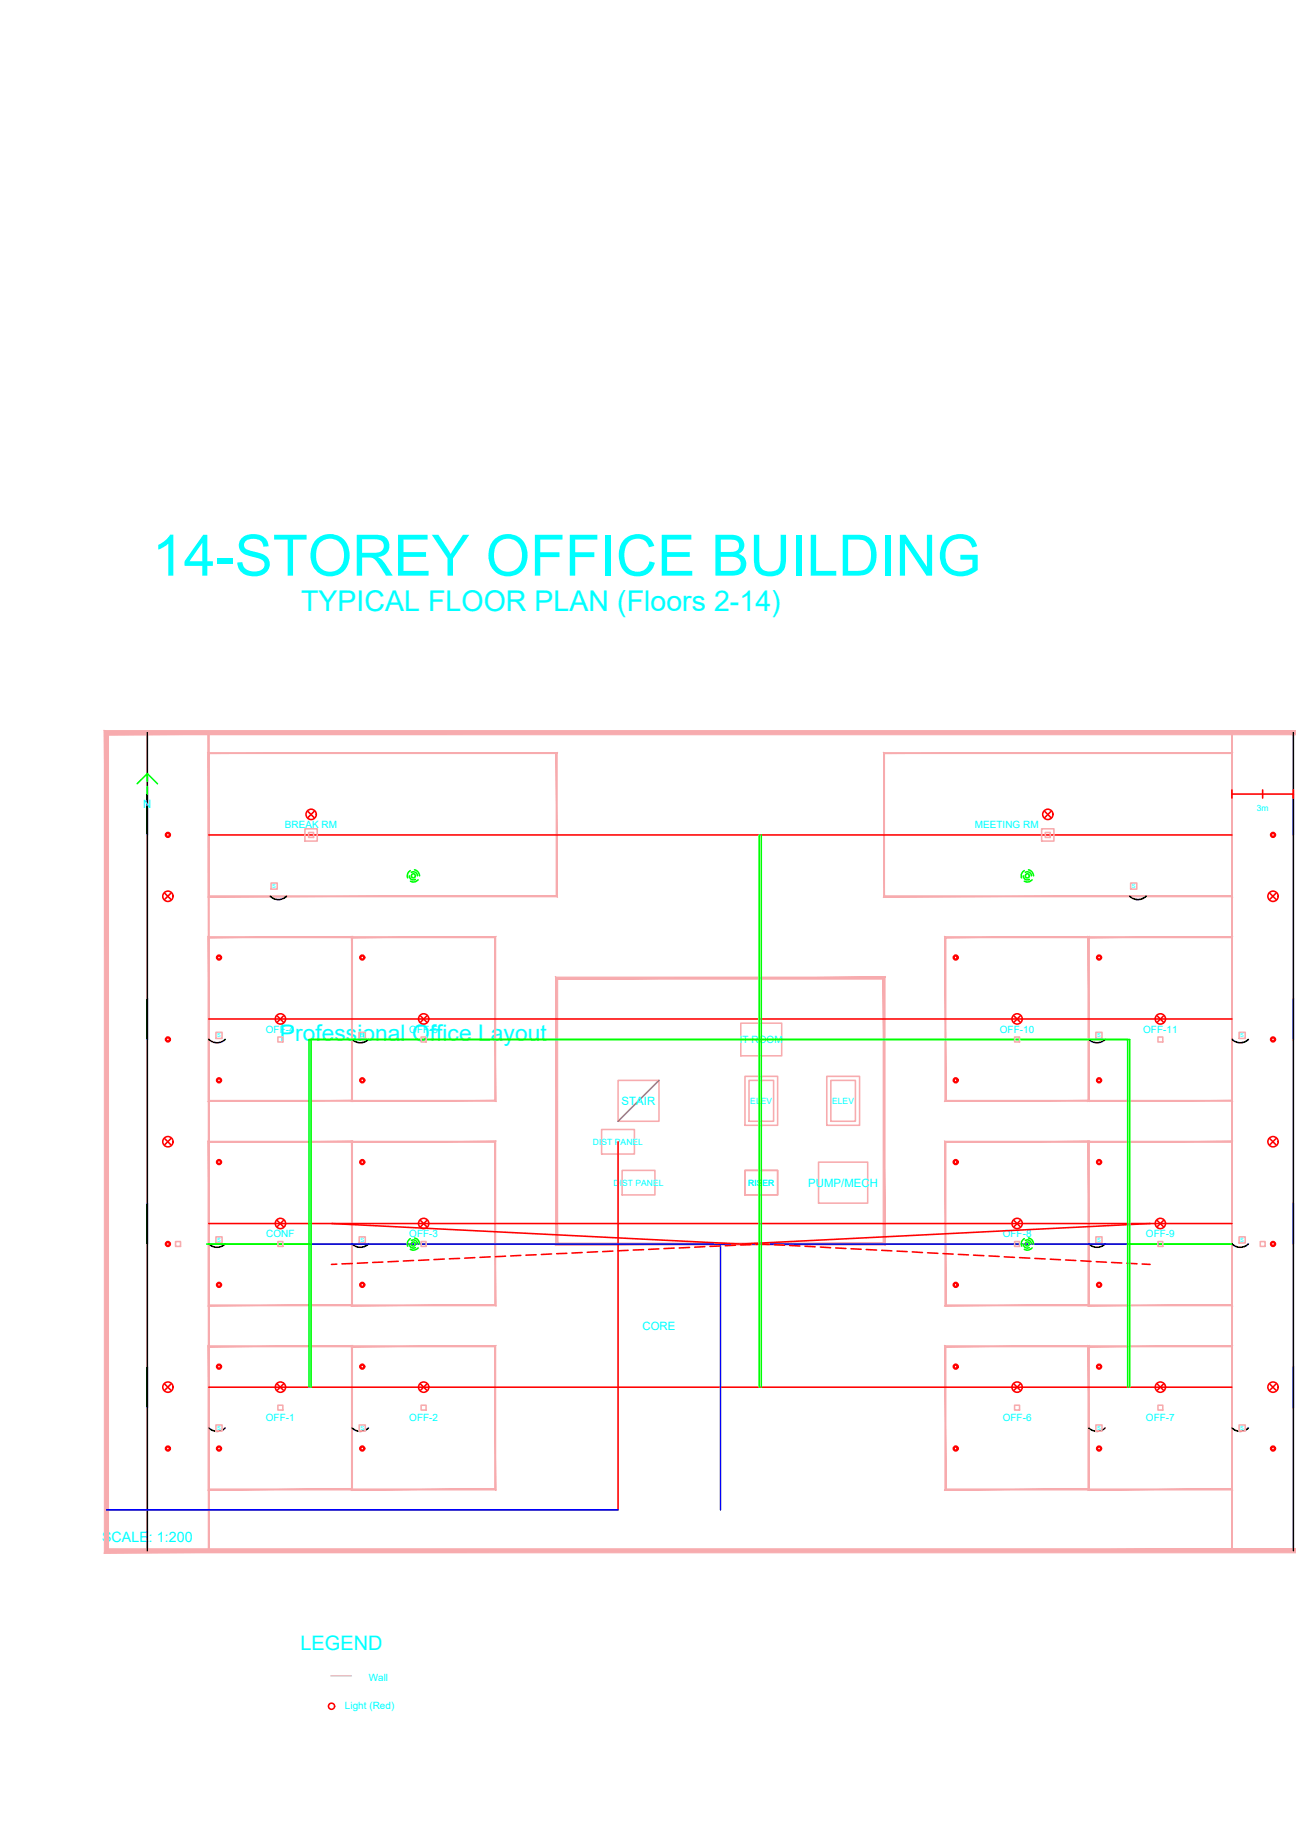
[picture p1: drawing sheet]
<svg xmlns="http://www.w3.org/2000/svg" width="210mm" height="297mm" viewBox="0 0 210 297" stroke-linecap="round" stroke-linejoin="round" font-family="sans-serif">
<!-- layer: A-WALL -->
<g fill="#f7abae" stroke="#f7abae" stroke-width=".16">
<path d="M16.9 251.6h193.1v-.6zM16.9 251.6l.7-.6h192.4zM16.9 118.4v133.2l.7-.6zM16.9 118.4l.7 .7v131.9zM16.9 118.4l.7 .7 192.4-.7zM17.6 119.1l192.4-.7v.7z"/>
<path d="M90.3 201.4l-.3 .4 53-.4zM90 201.8l53-.4 .3 .4zM143 158.7v42.7l.3 .4zM143.3 158.3v43.5l-.3-43.1zM90.3 158.7h52.7l.3-.4zM90 158.3h53.3l-53 .4zM90 158.3l.3 43.1v-42.7zM90 158.3l.3 43.1-.3 .4z"/>
<path d="M33.7 118.7v132.6h.2zM33.7 118.7h.2v132.6z"/>
<path d="M33.7 241.5l23.2-.2h-23zM33.7 241.5l23.2-.2 .2 .2zM56.9 218.3v23l.2 .2zM56.9 218.3l.2-.2v23.4zM33.9 218.3h23l.2-.2zM33.7 218.1h23.4l-23.2 .2zM33.7 218.1l.2 23.2v-23zM33.7 218.1l.2 23.2-.2 .2z"/>
<path d="M56.9 241.5l23.2-.2h-23zM56.9 241.5l23.2-.2 .2 .2zM80.1 218.3v23l.2 .2zM80.1 218.3l.2-.2v23.4zM57.1 218.3h23l.2-.2zM56.9 218.1h23.4l-23.2 .2zM56.9 218.1l.2 23.2v-23zM56.9 218.1l.2 23.2-.2 .2z"/>
<path d="M33.7 211.6l23.2-.1h-23zM33.7 211.6l23.2-.1 .2 .1zM56.9 185.1v26.4l.2 .1zM57.1 184.9v26.7l-.2-26.5zM33.9 185.1h23l.2-.2zM33.7 184.9h23.4l-23.2 .2zM33.7 184.9l.2 26.6v-26.4zM33.7 184.9l.2 26.6-.2 .1z"/>
<path d="M56.9 211.6l23.2-.1h-23zM56.9 211.6l23.2-.1 .2 .1zM80.1 185.1v26.4l.2 .1zM80.1 185.1l.2-.2v26.7zM57.1 185.1h23l.2-.2zM56.9 184.9h23.4l-23.2 .2zM56.9 184.9l.2 26.6v-26.4zM56.9 184.9l.2 26.6-.2 .1z"/>
<path d="M33.7 178.5l23.2-.2h-23zM33.7 178.5l23.2-.2 .2 .2zM56.9 152v26.3l.2 .2zM56.9 152l.2-.2v26.7zM33.9 152h23l.2-.2zM33.7 151.8h23.4l-23.2 .2zM33.7 151.8l.2 26.5v-26.3zM33.7 151.8l.2 26.5-.2 .2z"/>
<path d="M56.9 178.5l23.2-.2h-23zM56.9 178.5l23.2-.2 .2 .2zM80.1 152v26.3l.2 .2zM80.1 152l.2-.2v26.7zM57.1 152h23l.2-.2zM56.9 151.8h23.4l-23.2 .2zM56.9 151.8l.2 26.5v-26.3zM56.9 151.8l.2 26.5-.2 .2z"/>
<path d="M33.9 145.2l-.2 .1 56.4-.1zM33.7 145.3l56.4-.1 .1 .1zM90.1 122.1v23.1l.1 .1zM90.1 122.1l.1-.1v23.3zM33.9 122.1h56.2l.1-.1zM33.7 122h56.5l-56.3 .1zM33.7 122l.2 23.2v-23.1zM33.7 122l.2 23.2-.2 .1z"/>
</g>
<path d="M23.9 118.7v132.6M209.5 118.7v132.6" fill="none" stroke="#000" stroke-width=".25"/>
<!-- layer: A-STAIR -->
<path d="M100.1 175.1h6.6v6.6h-6.6z" fill="none" stroke="#f7abae" stroke-width=".25"/>
<path d="M106.7 175.1l-6.6 6.6" fill="none" stroke="#808080" stroke-width=".25"/>
<!-- layer: A-ELEV -->
<path d="M120.7 174.4h5.2v8h-5.2zM121.3 175.1h4v6.6h-4zM133.9 174.4h5.3v8h-5.3zM134.6 175.1h3.9v6.6h-3.9z" fill="none" stroke="#f7abae" stroke-width=".25"/>
<!-- layer: A-ELEC-PANEL -->
<path d="M97.4 183h5.4v4h-5.4zM100.8 189.7h5.3v3.9h-5.3z" fill="none" stroke="#f7abae" stroke-width=".25"/>
<!-- layer: A-PLUM-RISER -->
<path d="M120.7 189.7h5.2v3.9h-5.2z" fill="none" stroke="#f7abae" stroke-width=".25"/>
<!-- layer: A-MECH -->
<path d="M132.6 188.3h7.9v6.7h-7.9z" fill="none" stroke="#f7abae" stroke-width=".25"/>
<!-- layer: A-DOOR -->
<g fill="none" stroke="#000" stroke-width=".25">
<path d="M209.5 128.7v6.6M43.8 145.2a1.87 1.87 0 0 0 2.6 0M183 145.2a1.87 1.87 0 0 0 2.6 0M33.8 168.4a1.87 1.87 0 0 0 2.7 0M57 168.4a1.87 1.87 0 0 0 2.7 0M176.3 168.4a1.87 1.87 0 0 0 2.7 0M199.5 168.4a1.87 1.87 0 0 0 2.7 0M209.5 161.8v6.7M209.5 195v6.6M33.8 201.6a1.87 1.87 0 0 0 2.7 0M57 201.6a1.87 1.87 0 0 0 2.7 0M176.3 201.6a1.87 1.87 0 0 0 2.7 0"/>
<path d="M199.5 201.6a1.87 1.87 0 0 0 2.7 0M33.8 231.4a1.87 1.87 0 0 0 2.7 0M57 231.4a1.87 1.87 0 0 0 2.7 0M176.3 231.4a1.87 1.87 0 0 0 2.7 0M199.5 231.4a1.87 1.87 0 0 0 2.7 0M209.5 221.5v6.6"/>
</g>
<!-- layer: A-WIND -->
<path d="M23.9 128.7v6.6M23.9 161.8v6.7M23.9 195v6.6M23.9 221.5v6.6" fill="none" stroke="#000" stroke-width=".25"/>
<g fill="#f7abae" stroke="#f7abae" stroke-width=".16">
<path d="M199.5 118.7v132.6h.1zM199.5 118.7h.1v132.6z"/>
<path d="M153.2 241.3l-.2 .2 23.2-.2zM153 241.5l23.2-.2 .2 .2zM176.2 218.3v23l.2 .2zM176.2 218.3l.2-.2v23.4zM153.2 218.3h23l.2-.2zM153 218.1h23.4l-23.2 .2zM153 218.1l.2 23.2v-23zM153 218.1l.2 23.2-.2 .2z"/>
<path d="M176.2 241.5l23.3-.2h-23.1zM176.2 241.5l23.3-.2 .1 .2zM199.5 218.3v23l.1 .2zM199.6 218.1v23.4l-.1-23.2zM176.4 218.3h23.1l.1-.2zM176.2 218.1h23.4l-23.2 .2zM176.2 218.1l.2 23.2v-23zM176.2 218.1l.2 23.2-.2 .2z"/>
<path d="M153 211.6l23.2-.1h-23zM153 211.6l23.2-.1 .2 .1zM176.2 185.1v26.4l.2 .1zM176.2 185.1l.2-.2v26.7zM153.2 185.1h23l.2-.2zM153 184.9h23.4l-23.2 .2zM153 184.9l.2 26.6v-26.4zM153 184.9l.2 26.6-.2 .1z"/>
<path d="M176.2 211.6l23.3-.1h-23.1zM176.2 211.6l23.3-.1 .1 .1zM199.5 185.1v26.4l.1 .1zM199.6 184.9v26.7l-.1-26.5zM176.4 185.1h23.1l.1-.2zM176.2 184.9h23.4l-23.2 .2zM176.2 184.9l.2 26.6v-26.4zM176.2 184.9l.2 26.6-.2 .1z"/>
<path d="M153 178.5l23.2-.2h-23zM153 178.5l23.2-.2 .2 .2zM176.2 152v26.3l.2 .2zM176.2 152l.2-.2v26.7zM153.2 152h23l.2-.2zM153 151.8h23.4l-23.2 .2zM153 151.8l.2 26.5v-26.3zM153 151.8l.2 26.5-.2 .2z"/>
<path d="M176.2 178.5l23.3-.2h-23.1zM176.2 178.5l23.3-.2 .1 .2zM199.5 152v26.3l.1 .2zM199.6 151.8v26.7l-.1-26.5zM176.4 152h23.1l.1-.2zM176.2 151.8h23.4l-23.2 .2zM176.2 151.8l.2 26.5v-26.3zM176.2 151.8l.2 26.5-.2 .2z"/>
<path d="M143.3 145.2l-.2 .1 56.4-.1zM143.1 145.3l56.4-.1 .1 .1zM199.5 122.1v23.1l.1 .1zM199.5 122.1l.1-.1v23.3zM143.3 122.1h56.2l.1-.1zM143.1 122h56.5l-56.3 .1zM143.1 122l.2 23.2v-23.1zM143.1 122l.2 23.2-.2 .1z"/>
</g>
<!-- layer: A-ELEC -->
<g fill="none" stroke="#f00" stroke-width=".25">
<path d="M33.8 135.3h165.7M49.9 131.5l1 1M50.9 131.5l-1 1M169.2 131.5l1 1M170.2 131.5l-1 1M26.7 144.7l1 1M27.7 144.7l-1 1M205.7 144.7l1 1M206.7 144.7l-1 1M33.8 165.1h165.7M44.9 164.6l1 1M45.9 164.6l-1 1"/>
<path d="M68.1 164.6l1 1M69.1 164.6l-1 1M164.2 164.6l1 1M165.2 164.6l-1 1M187.4 164.6l1 1M188.4 164.6l-1 1M26.7 184.5l1 1M27.7 184.5l-1 1M33.8 198.3h165.7M44.9 197.8l1 1M45.9 197.8l-1 1M68.1 197.8l1 1"/>
<path d="M69.1 197.8l-1 1M100.1 185v59.7M164.2 197.8l1 1M165.2 197.8l-1 1M187.4 197.8l1 1M188.4 197.8l-1 1M205.7 184.5l1 1M206.7 184.5l-1 1M26.7 224.3l1 1M27.7 224.3l-1 1M33.8 224.8h165.7M44.9 224.3l1 1"/>
<path d="M45.9 224.3l-1 1M68.1 224.3l1 1M69.1 224.3l-1 1M164.2 224.3l1 1M165.2 224.3l-1 1M187.4 224.3l1 1M188.4 224.3l-1 1M205.7 224.3l1 1M206.7 224.3l-1 1"/>
<circle cx="27.2" cy="135.3" r=".39"/>
<circle cx="27.2" cy="135.3" r=".26"/>
<circle cx="50.4" cy="132" r=".84"/>
<circle cx="169.7" cy="132" r=".84"/>
<circle cx="206.2" cy="135.3" r=".39"/>
<circle cx="206.2" cy="135.3" r=".26"/>
<circle cx="27.2" cy="145.2" r=".84"/>
<circle cx="35.5" cy="155.2" r=".39"/>
<circle cx="35.5" cy="155.2" r=".26"/>
<circle cx="58.7" cy="155.2" r=".39"/>
<circle cx="58.7" cy="155.2" r=".26"/>
<circle cx="154.8" cy="155.2" r=".39"/>
<circle cx="154.8" cy="155.2" r=".26"/>
<circle cx="178" cy="155.2" r=".39"/>
<circle cx="178" cy="155.2" r=".26"/>
<circle cx="206.2" cy="145.2" r=".84"/>
<circle cx="27.2" cy="168.4" r=".39"/>
<circle cx="27.2" cy="168.4" r=".26"/>
<circle cx="35.5" cy="175.1" r=".39"/>
<circle cx="35.5" cy="175.1" r=".26"/>
<circle cx="45.4" cy="165.1" r=".84"/>
<circle cx="58.7" cy="175.1" r=".39"/>
<circle cx="58.7" cy="175.1" r=".26"/>
<circle cx="68.6" cy="165.1" r=".84"/>
<circle cx="154.8" cy="175.1" r=".39"/>
<circle cx="154.8" cy="175.1" r=".26"/>
<circle cx="164.7" cy="165.1" r=".84"/>
<circle cx="178" cy="175.1" r=".39"/>
<circle cx="178" cy="175.1" r=".26"/>
<circle cx="187.9" cy="165.1" r=".84"/>
<circle cx="206.2" cy="168.4" r=".39"/>
<circle cx="206.2" cy="168.4" r=".26"/>
<circle cx="27.2" cy="185" r=".84"/>
<circle cx="35.5" cy="188.3" r=".39"/>
<circle cx="35.5" cy="188.3" r=".26"/>
<circle cx="45.4" cy="198.3" r=".84"/>
<circle cx="58.7" cy="188.3" r=".39"/>
<circle cx="58.7" cy="188.3" r=".26"/>
<circle cx="68.6" cy="198.3" r=".84"/>
<circle cx="154.8" cy="188.3" r=".39"/>
<circle cx="154.8" cy="188.3" r=".26"/>
<circle cx="164.7" cy="198.3" r=".84"/>
<circle cx="178" cy="188.3" r=".39"/>
<circle cx="178" cy="188.3" r=".26"/>
<circle cx="187.9" cy="198.3" r=".84"/>
<circle cx="206.2" cy="185" r=".84"/>
<circle cx="27.2" cy="201.6" r=".39"/>
<circle cx="27.2" cy="201.6" r=".26"/>
<circle cx="35.5" cy="208.2" r=".39"/>
<circle cx="35.5" cy="208.2" r=".26"/>
<circle cx="58.7" cy="208.2" r=".39"/>
<circle cx="58.7" cy="208.2" r=".26"/>
<circle cx="154.8" cy="208.2" r=".39"/>
<circle cx="154.8" cy="208.2" r=".26"/>
<circle cx="178" cy="208.2" r=".39"/>
<circle cx="178" cy="208.2" r=".26"/>
<circle cx="206.2" cy="201.6" r=".39"/>
<circle cx="206.2" cy="201.6" r=".26"/>
<circle cx="27.2" cy="224.8" r=".84"/>
<circle cx="27.2" cy="234.7" r=".39"/>
<circle cx="27.2" cy="234.7" r=".26"/>
<circle cx="35.5" cy="221.5" r=".39"/>
<circle cx="35.5" cy="234.7" r=".39"/>
<circle cx="35.5" cy="221.5" r=".26"/>
<circle cx="35.5" cy="234.7" r=".26"/>
<circle cx="45.4" cy="224.8" r=".84"/>
<circle cx="58.7" cy="234.7" r=".39"/>
<circle cx="58.7" cy="221.5" r=".39"/>
<circle cx="58.7" cy="234.7" r=".26"/>
<circle cx="58.7" cy="221.5" r=".26"/>
<circle cx="68.6" cy="224.8" r=".84"/>
<circle cx="154.8" cy="234.7" r=".39"/>
<circle cx="154.8" cy="221.5" r=".39"/>
<circle cx="154.8" cy="221.5" r=".26"/>
<circle cx="154.8" cy="234.7" r=".26"/>
<circle cx="164.7" cy="224.8" r=".84"/>
<circle cx="178" cy="234.7" r=".39"/>
<circle cx="178" cy="221.5" r=".39"/>
<circle cx="178" cy="234.7" r=".26"/>
<circle cx="178" cy="221.5" r=".26"/>
<circle cx="187.9" cy="224.8" r=".84"/>
<circle cx="206.2" cy="224.8" r=".84"/>
<circle cx="206.2" cy="234.7" r=".39"/>
<circle cx="206.2" cy="234.7" r=".26"/>
<circle cx="53.7" cy="276.5" r=".5"/>
</g>
<g fill="none" stroke="#f7abae" stroke-width=".25">
<path d="M43.9 143.1h1v1h-1zM183.1 143.1h1v1h-1zM35 167.3h1v1h-1zM58.2 167.3h1v1h-1zM177.5 167.3h1v1h-1zM200.7 167.3h1v1h-1zM35 200.4h1v1h-1zM58.2 200.4h1v1h-1zM177.5 200.4h1v1h-1zM200.7 200.4h1v1h-1zM35 230.9h1v1h-1zM58.2 230.9h1v1h-1z"/>
<path d="M177.5 230.9h1v1h-1zM200.7 230.9h1v1h-1z"/>
</g>
<!-- layer: A-PLUM-C -->
<path d="M50.4 201.6h132.6M17.2 244.7h82.9" fill="none" stroke="#00f" stroke-width=".25"/>
<!-- layer: A-PLUM-RISER -->
<path d="M116.7 201.6v43.1" fill="none" stroke="#00f" stroke-width=".25"/>
<!-- layer: A-PLUM-H -->
<path d="M53.7 198.3l66.3 3.3 66.3-3.3" fill="none" stroke="#f00" stroke-width=".25"/>
<!-- layer: A-PLUM-D -->
<g fill="none" stroke="#f00" stroke-width=".25">
<path d="M54.6 204.9h-.9M57.1 204.8h-1.7M59.5 204.6l-1.6 .1M62 204.5l-1.6 .1M64.5 204.4l-1.7 .1M67 204.3l-1.7 .1M69.5 204.2h-1.7M72 204l-1.7 .1M74.4 203.9l-1.6 .1M76.9 203.8l-1.6 .1M79.4 203.7l-1.7 .1M81.9 203.6l-1.7 .1"/>
<path d="M84.4 203.4l-1.7 .1M86.8 203.3l-1.6 .1M89.3 203.2l-1.6 .1M91.8 203.1l-1.6 .1M94.3 203l-1.7 .1M96.8 202.8l-1.7 .1M99.3 202.7l-1.7 .1M101.7 202.6l-1.6 .1M104.2 202.5l-1.6 .1M106.7 202.4l-1.6 .1M109.2 202.3h-1.7M111.7 202.1l-1.7 .1"/>
<path d="M114.2 202l-1.7 .1M116.6 201.9l-1.6 .1M119.1 201.8l-1.6 .1M121.6 201.7h-1.6M122.4 201.6l2.2 .1M125.4 201.7l1.7 .1M127.9 201.8l1.6 .1M130.4 202h1.6M132.9 202.1l1.6 .1M135.3 202.2l1.7 .1M137.8 202.4h1.7M140.3 202.5l1.7 .1"/>
<path d="M142.8 202.6l1.6 .1M145.3 202.7l1.6 .1M147.8 202.9l1.6 .1M150.2 203l1.7 .1M152.7 203.1l1.7 .1M155.2 203.3l1.7 .1M157.7 203.4l1.6 .1M160.2 203.5l1.6 .1M162.7 203.7l1.6 .1M165.1 203.8l1.7 .1M167.6 203.9l1.7 .1M170.1 204.1h1.7"/>
<path d="M172.6 204.2l1.6 .1M175.1 204.3l1.6 .1M177.6 204.5h1.6M180 204.6l1.7 .1M182.5 204.7l1.7 .1M185 204.8l1.3 .1"/>
</g>
<!-- layer: A-PLUM-C -->
<path d="M49.4 134.3h2v2h-2zM168.7 134.3h2v2h-2z" fill="none" stroke="#f7abae" stroke-width=".25"/>
<!-- layer: A-DATA-BACKBONE -->
<path d="M120 165.8h6.6v5.3h-6.6z" fill="none" stroke="#f7abae" stroke-width=".25"/>
<path d="M123 135.3v89.5M123.3 135.3v89.5M50.4 168.5v56.3M182.6 168.5v56.3M33.5 201.6h16.9M182.6 201.6h16.9M50 224.8v-56.3h133v56.3" fill="none" stroke="#0f0" stroke-width=".25"/>
<!-- layer: A-DATA -->
<g fill="none" stroke="#0f0" stroke-width=".25">
<path d="M23.9 126.6v-1.2l-1.7 1.6M23.9 127.4v1.3M23.9 125.4l1.6 1.6M66.3 141.9a.66 .66 0 0 0 1 .6M66.4 141.1a.98 .98 0 0 0-.4 1.2M66.6 141.4a.67 .67 0 0 1 1 .5M67.1 141a1 1 0 0 1 .9 .9M67.7 142.6a.97 .97 0 0 1-1.2 .2M165.7 141.9a.67 .67 0 0 0 1 .6M165.9 141.1a.92 .92 0 0 0-.4 1.2M166.1 141.4a.67 .67 0 0 1 1 .5M166.6 141a1 1 0 0 1 .8 .9"/>
<path d="M167.2 142.6a.99 .99 0 0 1-1.3 .2M66.3 201.6a.66 .66 0 0 0 1 .6M66.4 200.7a1 1 0 0 0-.4 1.2M66.6 201a.65 .65 0 0 1 1 .6M67.1 200.6a.96 .96 0 0 1 .9 1M67.7 202.2a.97 .97 0 0 1-1.2 .2M165.7 201.6a.67 .67 0 0 0 1 .6M165.9 200.7a.94 .94 0 0 0-.4 1.2M166.1 201a.65 .65 0 0 1 1 .6M166.6 200.6a.96 .96 0 0 1 .8 1M167.2 202.2a.99 .99 0 0 1-1.3 .2"/>
<circle cx="66.9" cy="141.9" r=".33"/>
<circle cx="166.4" cy="141.9" r=".33"/>
<circle cx="66.9" cy="201.6" r=".33"/>
<circle cx="166.4" cy="201.6" r=".33"/>
</g>
<g fill="none" stroke="#f7abae" stroke-width=".25">
<path d="M50 134.9h.8v.8h-.8zM169.3 134.9h.8v.8h-.8zM45 168h.8v.9h-.8zM68.2 168h.8v.9h-.8zM164.3 168h.8v.9h-.8zM187.5 168h.8v.9h-.8zM28.4 201.2h.8v.8h-.8zM45 201.2h.8v.8h-.8zM68.2 201.2h.8v.8h-.8zM164.3 201.2h.8v.8h-.8zM187.5 201.2h.8v.8h-.8zM204.1 201.2h.8v.8h-.8z"/>
<path d="M45 227.7h.8v.8h-.8zM68.2 227.7h.8v.8h-.8zM164.3 227.7h.8v.8h-.8zM187.5 227.7h.8v.8h-.8z"/>
</g>
<!-- layer: A-ANNO -->
<path d="M199.5 128.7h10M199.5 128v1.3M204.5 128v1.3M209.5 128v1.3" fill="none" stroke="#f00" stroke-width=".25"/>
<!-- layer: A-WALL -->
<path d="M53.6 271.6h3.3" fill="none" stroke="#ddb3d4" stroke-width=".25"/>
<!-- layer: A-ANNO -->
<path d="M49.7 280.1v-11.9h67v11.9" fill="none" stroke="#fff" stroke-width=".25"/>
<text font-size="9.3" fill="#0ff" x="24.6" y="93.3">14-STOREY OFFICE BUILDING</text>
<text font-size="4.6" fill="#0ff" x="48.8" y="98.9">TYPICAL FLOOR PLAN (Floors 2-14)</text>
<text font-size="3.7" fill="#0ff" x="45.3" y="168.7">Professional Office Layout</text>
<text font-size="3.2" fill="#0ff" x="48.6" y="267.3">LEGEND</text>
<text font-size="2.3" fill="#0ff" x="16.5" y="249.8">SCALE: 1:200</text>
<g font-size="1.9" fill="#0ff">
<text x="23.2" y="131">N</text>
<text x="100.7" y="179.1">STAIR</text>
<text x="130.9" y="192.3">PUMP/MECH</text>
<text x="104.1" y="215.5">CORE</text>
</g>
<g font-size="1.6" fill="#0ff">
<text x="46.2" y="134.2">BREAK RM</text>
<text x="157.9" y="134.2">MEETING RM</text>
<text x="43.1" y="167.4">OFF-4</text>
<text x="66.3" y="167.4">OFF-5</text>
<text x="161.9" y="167.4">OFF-10</text>
<text x="185.2" y="167.4">OFF-11</text>
<text x="119.8" y="169">IT ROOM</text>
<text x="43.1" y="200.5">CONF</text>
<text x="66.3" y="200.5">OFF-3</text>
<text x="162.4" y="200.5">OFF-8</text>
<text x="185.6" y="200.5">OFF-9</text>
<text x="43.1" y="230.3">OFF-1</text>
<text x="66.3" y="230.3">OFF-2</text>
<text x="162.4" y="230.3">OFF-6</text>
<text x="185.6" y="230.3">OFF-7</text>
<text x="59.7" y="272.4">Wall</text>
<text x="55.9" y="276.9">Light (Red)</text>
</g>
<g font-size="1.4" fill="#0ff">
<text x="203.5" y="131.5">3m</text>
<text x="121.5" y="178.9">ELEV</text>
<text x="134.8" y="178.9">ELEV</text>
<text x="96" y="185.5">DIST PANEL</text>
<text x="99.4" y="192.1">DIST PANEL</text>
<text x="121.2" y="192.1">RISER</text>
</g>
<g font-size=".9" fill="#0ff">
<text x="44.1" y="143.9">S</text>
<text x="183.3" y="143.9">S</text>
<text x="35.2" y="168.1">S</text>
<text x="58.4" y="168.1">S</text>
<text x="177.7" y="168.1">S</text>
<text x="200.9" y="168.1">S</text>
<text x="35.2" y="201.3">S</text>
<text x="58.4" y="201.3">S</text>
<text x="177.7" y="201.3">S</text>
<text x="200.9" y="201.3">S</text>
<text x="35.2" y="231.8">S</text>
<text x="58.4" y="231.8">S</text>
<text x="177.7" y="231.8">S</text>
<text x="200.9" y="231.8">S</text>
</g>
</svg>
